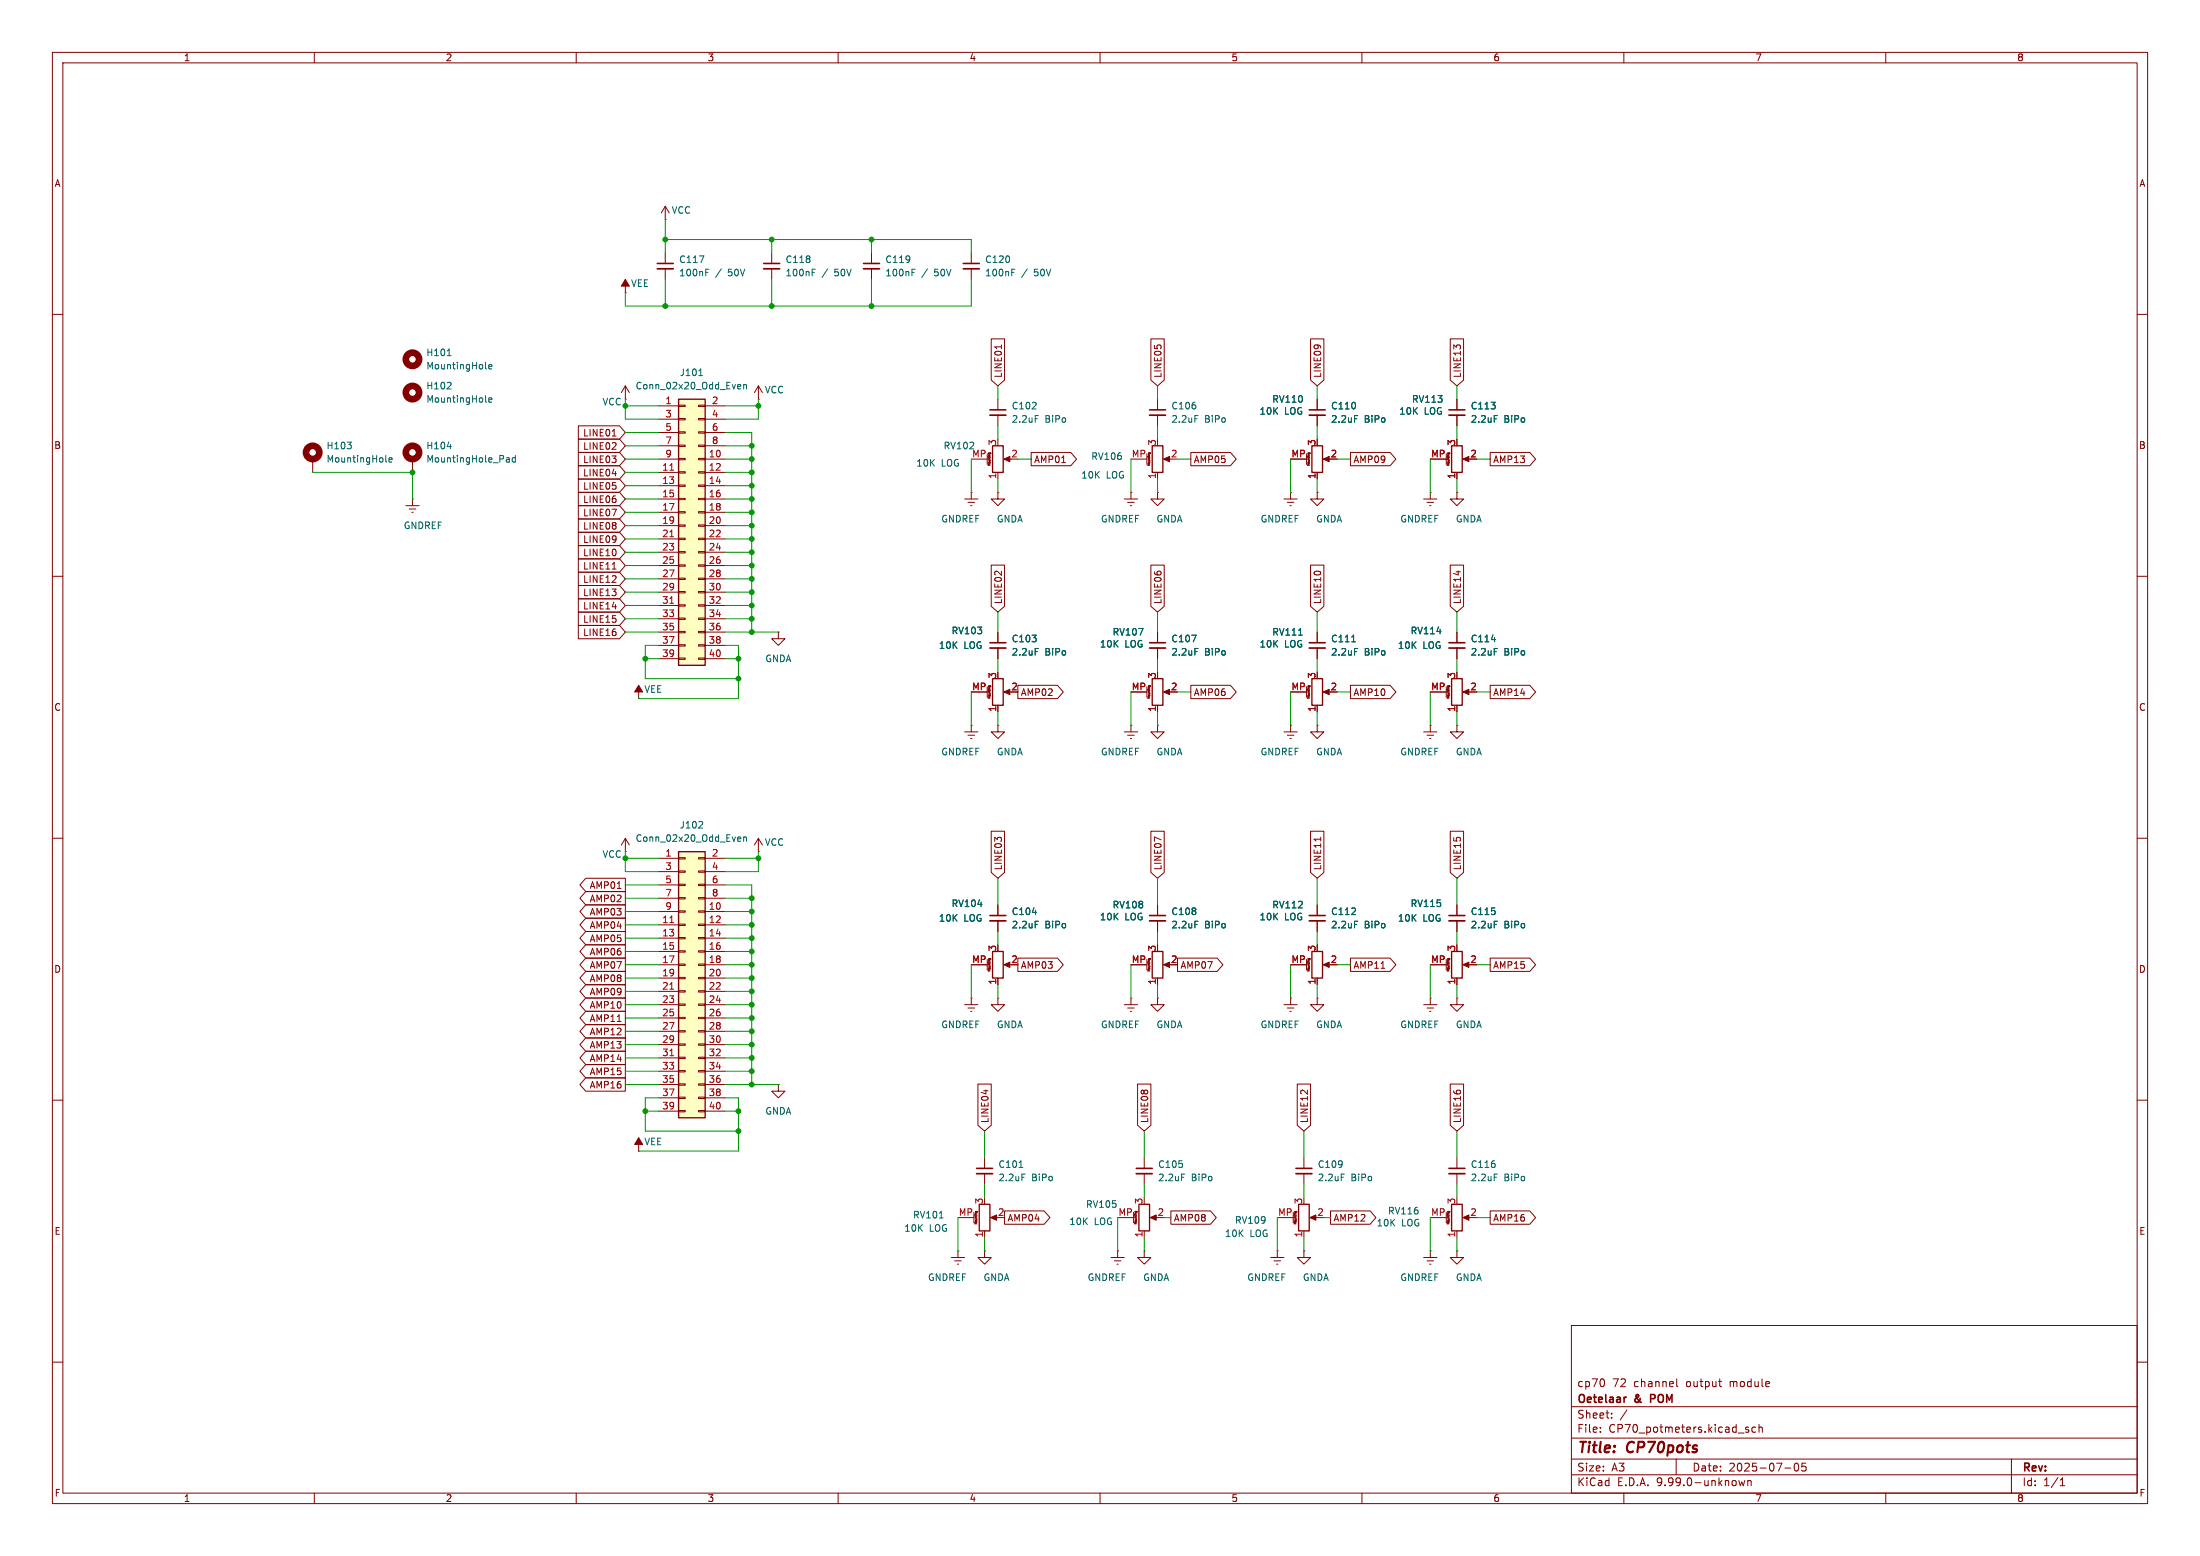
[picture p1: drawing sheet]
<svg xmlns="http://www.w3.org/2000/svg" width="420mm" height="297mm" viewBox="0 0 420 297" stroke-linecap="round" stroke-linejoin="round" font-family="sans-serif">
<g fill="none" stroke="#840000" stroke-width=".19">
<path d="M10 10h400v277h-400zM12 12h396v273h-396zM60 10v2M110 10v2M160 10v2M210 10v2M260 10v2M310 10v2M360 10v2M147.3 48.3v2M147.3 51.3v2M10 60h2"/>
<path d="M408 60h2M184.1 95.3h2.6M184.8 95.9h1.3M185.3 96.5h.2M185.4 94h.1M185.4 94v1.3M190.5 94v1.3h1.3l-1.3 1.2-1.3-1.2h1.3M190.5 94h.1M10 110h2M408 110h2M121.9 133.4h.1M121.9 130.8v2.6"/>
<path d="M148.6 120.7v1.2h1.3l-1.3 1.3-1.3-1.3h1.3M148.6 120.7h.1M184.1 139.7h2.6M185.4 138.4h.1M185.4 138.4v1.3M185.4 132.1h3.1M188.5 131.1v2M188.6 131.8h.4M188.8 130.9v.1M188.8 130.9h.3M188.8 131v.1M188.8 130.9h.1"/>
<path d="M188.8 131.1h.2M189 130.9h.1M189 131v.1M189 130.9v.1M189 133h-.4l.3 .1-.3 .2h.4M189.1 130.9h.1M189.1 130.9v.2M190.5 138.4v1.3h1.3l-1.3 1.3-1.3-1.3h1.3M190.5 138.4h.1M190.5 134.6v1.3M192 132.1h1M251.5 138.4v1.3h1.2l-1.2 1.3-1.3-1.3h1.3"/>
<path d="M251.5 138.4h.1M271.8 139.7h2.5M273 138.4h.1M273 138.4v1.3M278.1 138.4v1.3h1.3l-1.3 1.3-1.2-1.3h1.2M278.1 138.4h.1M10 160h2M184.8 140.3h1.3M185.3 141h.2M272.4 140.3h1.3M272.9 141h.3M408 160h2"/>
<path d="M190.5 172.7v2.1M190.5 175.8v2M278.1 172.7v2.1M278.1 175.8v2M184.1 191.8h2.6M184.8 192.4h1.3M185.3 193h.2M185.4 190.5h.1M185.4 190.5v1.3M185.4 184.2h3.1M188.5 183.1v2.1M188.6 183.9h.4"/>
<path d="M188.8 183h.3M188.8 183v.1M188.8 183.1h.1M188.8 183h.1M188.8 183.1h.2M189 183h.1M189 183.1h.1M189 185.1h-.4l.3 .1-.3 .1h.4M189 183v.1M189.1 183h.1M189.1 183v.1M190.5 190.5v1.3h1.3l-1.3 1.2-1.3-1.2h1.3"/>
<path d="M190.5 190.5h.1M190.5 186.7v1.3M192 184.2h1M214.6 191.8h2.6M215.3 192.4h1.2M215.8 193h.2M215.9 190.5h.1M215.9 190.5v1.3M246.4 184.2h3M249.4 183.1v2.1M249.6 183.9h.3M249.7 183h.4"/>
<path d="M249.7 183v.1M249.7 183.1h.1M249.7 183h.1M249.8 183.1h.1M250 183v.1M250 183.1h-.1M250 185.1h-.4l.3 .1-.3 .1h.4M250.1 183h.1M250.1 183v.1M251.5 186.7v1.3M253 184.2h1M273 184.2h3.1"/>
<path d="M276.1 183.1v2.1M276.3 183.9h.3M276.4 183h.3M276.4 183v.1M276.4 183.1h.1M276.4 183h.1M276.4 183.1h.2M276.6 183v.1M276.6 183.1h.1M276.6 185.1h-.3l.2 .1-.2 .1h.3M276.7 183h.1M276.7 183l.1 .1"/>
<path d="M278.1 186.7v1.3M279.7 184.2h1M10 210h2M408 210h2M300 253h108v32h-108zM10 260h2M300 278.5h108M300 274.5h108M300 268.5h108M305.5 273.2v.2M305.5 272.5v.1M306.2 263.3l.1 .5-.1 .7"/>
<path d="M307.7 270.5v.2M307.7 269.8v.1M310.6 269.1l-1.3 1.9M320 278.5v3M320.1 263.2v1.3l.2 .2M328.1 263.7h.6M328.5 264.7h.2M333.8 272.5l-.4-.1-.2 .2 .1 .2 .5 .2v.3h-.6M335.2 272.5l-.5-.1-.3 .3 .2 .6h.6M335.8 272.5l.2-.1 .4 .1v.9M335.8 271.9v1.5M342.7 279.4l.2-.1a.8 .8 0 0 1 .5 .7 .8 .8 0 0 1-.5 .8l-.2-.2-.2-.4z"/>
<path d="M344.7 279.3h-.7l-.1 .7 .3-.1h.5l.1 .2-.1 .5-.2 .2-.6-.2M384 278.5v6.5M408 260h2M60 285v2M110 285v2M160 285v2M210 285v2M260 285v2M300 281.5h108M310 285v2M331.9 282.6l.3 1 .3-.7 .3 .7 .3-1M333.7 282.6v1"/>
<path d="M333.7 282.7l.2-.1 .3 .1 .1 .9M340.7 280.2h1.2M360 285v2M393.3 283.6h.9M393.3 282.5l.4-.4v1.5"/>
</g>
<path d="M145.8 50.3h3M189 174.8h3M276.6 174.8h3.1M310.5 266.7l-.3 .1-.2 .2M315.1 267h.6M315.7 266.2h-.6v1.5" fill="none" stroke="#840000" stroke-width=".3"/>
<path d="M145.8 51.3h3M189 175.8h3M276.6 175.8h3.1" fill="none" stroke="#840000" stroke-width=".33"/>
<path d="M155.1 52h.4M155.1 51.4h.6M197.1 174.2h.8M197.6 175.8h.6M285.3 175.8h.6" fill="none" stroke="#006464" stroke-width=".19"/>
<path d="M189.5 129.5h2v5.1h-2zM189.5 181.6h2v5.1h-2zM250.4 181.6h2.1v5.1h-2.1zM277.1 181.6h2v5.1h-2z" fill="none" stroke="#840000" stroke-width=".25"/>
<g fill="#840000" stroke="#840000" stroke-width=".19">
<path d="M191.6 184.2l1.2-.6v1.1z"/>
<path d="M279.3 184.2l1.1-.6v1.1z"/>
<path d="M191.6 132.1l1.2-.5v1z"/>
<path d="M252.6 184.2l1.1-.6v1.1z"/>
<path d="M121.9 130.8l.8 1.3h-1.5z"/>
</g>
<path d="M129.5 76.2h5.1v50.8h-5.1z" fill="#ffffc2"/>
<path d="M129.5 76.2h5.1v50.8h-5.1zM220 181.6h2v5.1h-2z" fill="none" stroke="#840000" stroke-width=".25"/>
<g fill="none" stroke="#840000" stroke-width=".19">
<path d="M125.7 77.5h3.8M129.5 77.3h1.3v.3h-1.3zM129.5 79.9h1.3v.2h-1.3zM133.3 77.3h1.3v.3h-1.3zM133.3 79.9h1.3v.2h-1.3zM134.6 77.5h3.8M59.7 87.6v2.6M77.5 96.5h2.5M78.1 97.2h1.3M78.6 97.8h.3M78.7 95.3h.1M78.7 87.6v2.6"/>
<path d="M78.7 95.3v1.2M125.7 80h3.8M125.7 82.6h3.8M125.7 85.1h3.8M125.7 87.6h3.8M125.7 90.2h3.8M125.7 92.7h3.8M125.7 95.3h3.8M125.7 97.8h3.8M129.5 82.4h1.3v.3h-1.3zM129.5 85h1.3v.2h-1.3zM129.5 87.5h1.3v.3h-1.3z"/>
<path d="M129.5 90h1.3v.3h-1.3zM129.5 92.6h1.3v.2h-1.3zM129.5 95.1h1.3v.3h-1.3zM129.5 97.7h1.3v.2h-1.3zM133.3 82.4h1.3v.3h-1.3zM133.3 85h1.3v.2h-1.3zM133.3 87.5h1.3v.3h-1.3zM133.3 90h1.3v.3h-1.3zM133.3 92.6h1.3v.2h-1.3zM133.3 95.1h1.3v.3h-1.3zM133.3 97.7h1.3v.2h-1.3zM134.6 80h3.8"/>
<path d="M134.6 82.6h3.8M134.6 85.1h3.8M134.6 87.6h3.8M134.6 90.2h3.8M134.6 92.7h3.8M134.6 95.3h3.8M134.6 97.8h3.8M125.7 100.3h3.8M125.7 102.9h3.8M125.7 105.4h3.8M125.7 108h3.8M125.7 110.5h3.8"/>
<path d="M125.7 113h3.8M125.7 115.6h3.8M125.7 118.1h3.8M129.5 100.2h1.3v.3h-1.3zM129.5 102.7h1.3v.3h-1.3zM129.5 105.3h1.3v.2h-1.3zM129.5 107.8h1.3v.3h-1.3zM129.5 110.4h1.3v.2h-1.3zM129.5 112.9h1.3v.3h-1.3zM129.5 115.4h1.3v.3h-1.3zM129.5 118h1.3v.2h-1.3zM133.3 100.2h1.3v.3h-1.3z"/>
<path d="M133.3 102.7h1.3v.3h-1.3zM133.3 105.3h1.3v.2h-1.3zM133.3 107.8h1.3v.3h-1.3zM133.3 110.4h1.3v.2h-1.3zM133.3 112.9h1.3v.3h-1.3zM133.3 115.4h1.3v.3h-1.3zM133.3 118h1.3v.2h-1.3zM134.6 100.3h3.8M134.6 102.9h3.8M134.6 105.4h3.8M134.6 108h3.8M134.6 110.5h3.8"/>
<path d="M134.6 113h3.8M134.6 115.6h3.8M134.6 118.1h3.8M125.7 120.7h3.8M125.7 123.2h3.8M125.7 125.7h3.8M129.5 120.5h1.3v.3h-1.3zM129.5 123.1h1.3v.2h-1.3zM129.5 125.6h1.3v.3h-1.3zM133.3 120.5h1.3v.3h-1.3zM133.3 123.1h1.3v.2h-1.3zM133.3 125.6h1.3v.3h-1.3z"/>
<path d="M134.6 120.7h3.8M134.6 123.2h3.8M134.6 125.7h3.8M214.6 139.7h2.6M215.9 138.4h.1M215.9 138.4v1.3M221 138.4v1.3h1.2l-1.2 1.3-1.3-1.3h1.3M221 138.4h.1M245.1 139.7h2.5M246.4 138.4h.1M246.4 138.4v1.3M215.3 140.3h1.2"/>
<path d="M215.8 141h.2M245.7 140.3h1.3M246.3 141h.2M221 172.7v2.1M221 175.8v2M251.5 172.7v2.1M251.5 175.8v2M215.9 184.2h3M218.9 183.1v2.1M219.1 183.9h.3M219.2 183h.4M219.2 183l.1 .1"/>
<path d="M219.3 183h-.1M219.3 183.1h.1M219.5 183.1h-.1M219.5 183h.1M219.5 185.1h-.4l.3 .1-.3 .1h.4M219.5 183v.1M219.6 183h.1M219.6 183v.1M221 186.7v1.3M222.5 184.2h1M121.9 219.7h.1M121.9 217.2v2.5"/>
<path d="M188 238.8v1.2h1.2l-1.2 1.3-1.3-1.3h1.3M188 238.8h.1"/>
</g>
<path d="M127.9 89.8h.7M127.9 102.5h.7M127.9 115.2h.7" fill="none" stroke="#a90000" stroke-width=".19"/>
<g fill="none" stroke="#006464" stroke-width=".19">
<path d="M85.3 74.2h.8M85.4 67.9h.7M86 73.1v.4M92.7 76.6l.2 .2M92.7 70.2l.2 .2M93.3 76.4l.6-.2-.1-.2-.3-.1-.2 .2 .1 .6h.4M93.3 70l.6-.1-.1-.3h-.3l-.2 .2 .1 .6h.4M133.4 71.7h.7M141 73.4l.4 .1v.2l-.6 .1M141.4 74.2h-.4M142 73.5l.1-.1 .4 .1v.7M142 73.4v.8"/>
<path d="M66.3 84.4h.8l-.5 .5M67 85v.5M73.6 88l.2 .2M74.3 87.8l.6-.1-.1-.3h-.4l-.1 .1v.6h.5M85.4 85.2h.8M96.8 87.4h.4v.8M97.2 88.1l-.4 .1M97.2 87.7h-.4M98.4 87.4h-.4l-.2 .2 .1 .5h.5M98.4 86.9v1.3M228.1 175.8h.6M258.6 175.8h.6"/>
</g>
<path d="M219.5 174.8h3M249.9 174.8h3.1" fill="none" stroke="#840000" stroke-width=".3"/>
<path d="M219.5 175.8h3M249.9 175.8h3.1" fill="none" stroke="#840000" stroke-width=".33"/>
<g fill="#840000" stroke="#840000" stroke-width=".19">
<path d="M222.1 184.2l1.2-.6v1.1z"/>
<path d="M121.9 217.2l.8 1.2h-1.5z"/>
</g>
<g fill="none" stroke="#840000" stroke-width="1.3">
<circle cx="78.7" cy="68.6" r="1.27"/>
<circle cx="78.7" cy="74.9" r="1.27"/>
<circle cx="59.7" cy="86.4" r="1.27"/>
<circle cx="78.7" cy="86.4" r="1.27"/>
</g>
<path d="M129.5 162.6h5.1v50.8h-5.1z" fill="#ffffc2"/>
<path d="M189.5 85.1h2v5.1h-2zM220 85.1h2v5.1h-2zM250.4 85.1h2.1v5.1h-2.1zM277.1 85.1h2v5.1h-2zM220 129.5h2v5.1h-2zM250.4 129.5h2.1v5.1h-2.1zM277.1 129.5h2v5.1h-2zM129.5 162.6h5.1v50.8h-5.1zM186.9 229.9h2.1v5h-2.1zM217.4 229.9h2.1v5h-2.1zM247.9 229.9h2v5h-2zM277.1 229.9h2v5h-2z" fill="none" stroke="#840000" stroke-width=".25"/>
<g fill="none" stroke="#840000" stroke-width=".19">
<path d="M127 39.4l-.8 1.2M127 39.4l.8 1.2M127 39.4v2.5M119.4 55.9h.1M119.4 53.3v2.6M127 41.9h.1M127 48.3v2M127 51.3v2M166.4 48.3v2M166.4 51.3v2M185.4 48.3v2M185.4 51.3v2"/>
<path d="M119.4 76.2h.1M119.4 73.7v2.5M119.4 73.7l-.8 1.2M119.4 73.7l.7 1.2M144.8 76.2h.1M144.8 73.7v2.5M144.8 73.7l-.8 1.2M144.8 73.7l.7 1.2M189.2 64.7h2.6v7.8l-1.3 1.2-1.3-1.2zM190.5 76.2v2M190.5 79.2v2.1M191.2 65.8v.8"/>
<path d="M219.7 64.7h2.6v7.8l-1.3 1.2-1.3-1.2zM221 76.2v2M221 79.2v2.1M250.2 64.7h2.5v7.8l-1.2 1.2-1.3-1.2zM251.5 76.2v2M251.5 79.2v2.1M276.9 64.7h2.5v7.8l-1.3 1.2-1.2-1.2zM278.1 76.2v2M278.1 79.2v2.1M110.4 81.3h7.9l1.1 1.3-1.1 1.2h-7.9zM110.4 99.1h7.9l1.1 1.2-1.1 1.3h-7.9zM110.4 91.4h7.9l1.1 1.3-1.1 1.3h-7.9z"/>
<path d="M110.4 94h7.9l1.1 1.3-1.1 1.2h-7.9zM110.4 96.5h7.9l1.1 1.3-1.1 1.3h-7.9zM110.4 83.8h7.9l1.1 1.3-1.1 1.3h-7.9zM110.4 88.9h7.9l1.1 1.3-1.1 1.2h-7.9zM110.4 86.4h7.9l1.1 1.2-1.1 1.3h-7.9zM116.9 83.2h.7M185.4 87.6h3.1M188.5 86.6v2M188.6 87.3h.4M188.8 86.4h.3v.2M188.8 86.4v.2h.2v-.2M189 88.6h-.4l.3 .1-.3 .1h.4"/>
<path d="M190.5 90.2v1.2M192 87.6h1M196.8 86.4h7.6l1.1 1.2-1.1 1.3h-7.6zM202.7 88.3h.7M214.6 95.3h2.6M215.3 95.9h1.2M215.8 96.5h.2M215.9 94h.1M215.9 87.6h3M215.9 94v1.3M218.9 86.6v2M219.1 87.3h.3"/>
<path d="M219.3 86.6h.1M219.5 86.6h-.1M219.5 86.4v.2M219.5 88.6h-.4l.3 .1-.3 .1h.4M219.6 86.5l-.3-.1v.2M219.6 86.5h.1M219.6 86.5v.1M221 94v1.3h1.2l-1.2 1.2-1.3-1.2h1.3M221 94h.1M221 90.2v1.2M222.5 87.6h1M227.3 86.4h7.6l1.1 1.2-1.1 1.3h-7.6z"/>
<path d="M245.1 95.3h2.5M245.7 95.9h1.3M246.3 96.5h.2M246.4 94h.1M246.4 87.6h3M246.4 94v1.3M249.4 86.6v2M249.6 87.3h.3M249.7 86.4l.4 .1M249.7 86.4l.1 .2h.2v-.2M250 88.6h-.4l.3 .1-.3 .1h.4M250.1 86.5h.1"/>
<path d="M250.1 86.5v.1M251.5 94v1.3h1.2l-1.2 1.2-1.3-1.2h1.3M251.5 94h.1M251.5 90.2v1.2M253 87.6h1M257.8 86.4h7.6l1.1 1.2-1.1 1.3h-7.6zM271.8 95.3h2.5M272.4 95.9h1.3M272.9 96.5h.3M273 94h.1M273 87.6h3.1M273 94v1.3"/>
<path d="M276.1 86.6v2M276.3 87.3h.3M276.4 86.4h.3l.1 .2M276.4 86.4l.1 .2h.1v-.2M276.6 88.6h-.3l.2 .1-.2 .1h.3M278.1 94v1.3h1.3l-1.3 1.2-1.2-1.2h1.2M278.1 94h.1M278.1 90.2v1.2M279.7 87.6h1M284.5 86.4h7.5l1.2 1.2-1.2 1.3h-7.5zM110.4 119.4h7.9l1.1 1.3-1.1 1.2h-7.9zM110.4 116.8h7.9l1.1 1.3-1.1 1.3h-7.9z"/>
<path d="M110.4 114.3h7.9l1.1 1.3-1.1 1.2h-7.9zM110.4 106.7h7.9l1.1 1.3-1.1 1.2h-7.9zM110.4 109.2h7.9l1.1 1.3-1.1 1.3h-7.9zM110.4 104.1h7.9l1.1 1.3-1.1 1.3h-7.9zM110.4 101.6h7.9l1.1 1.3-1.1 1.2h-7.9zM110.4 111.8h7.9l1.1 1.2-1.1 1.3h-7.9zM116.9 108.6h.7M189.2 107.9h2.6v7.8l-1.3 1.1-1.3-1.1zM219.7 107.9h2.6v7.8l-1.3 1.1-1.3-1.1zM250.2 107.9h2.5v7.8l-1.2 1.1-1.3-1.1zM276.9 107.9h2.5v7.8l-1.3 1.1-1.2-1.1zM185.4 132.1h3.1"/>
<path d="M190.5 120.7v2M190.5 123.7v2M190.5 134.6v1.3M194.3 130.8h7.6l1.1 1.3-1.1 1.3h-7.6zM215.9 132.1h3M218.9 131.1v2M219.1 131.8h.3M219.2 130.9h.4M219.2 130.9l.1 .2M219.3 130.9h-.1M219.3 131.1h.1M219.5 131.1h-.1"/>
<path d="M219.5 130.9h.1M219.5 133h-.4l.3 .1-.3 .2h.4M219.5 130.9v.2M219.6 130.9h.1M219.6 130.9v.2M221 120.7v2M221 123.7v2M221 134.6v1.3M222.5 132.1h1M227.3 130.8h7.6l1.1 1.3-1.1 1.3h-7.6zM246.4 132.1h3M249.4 131.1v2"/>
<path d="M249.6 131.8h.3M249.7 130.9h.4M249.7 130.9v.1M249.7 131l.1 .1M249.7 130.9h.1M249.8 131.1h.1M250 130.9v.1M250 131l-.1 .1M250 133h-.4l.3 .1-.3 .2h.4M250.1 130.9h.1M250.1 130.9v.2M251.5 120.7v2"/>
<path d="M251.5 123.7v2M251.5 134.6v1.3M253 132.1h1M257.8 130.8h7.6l1.1 1.3-1.1 1.3h-7.6zM273 132.1h3.1M276.1 131.1v2M276.3 131.8h.3M276.4 130.9h.3M276.4 130.9v.1M276.4 131v.1M276.4 130.9h.1M276.4 131.1h.2"/>
<path d="M276.6 130.9v.1M276.6 131v.1M276.6 133h-.3l.2 .1-.2 .2h.3M276.7 130.9h.1M276.7 130.9l.1 .2M278.1 120.7v2M278.1 123.7v2M278.1 134.6v1.3M279.7 132.1h1M284.5 130.8h7.5l1.2 1.3-1.2 1.3h-7.5zM189.2 158.7h2.6v7.8l-1.3 1.1-1.3-1.1zM219.7 158.7h2.6v7.8l-1.3 1.1-1.3-1.1z"/>
<path d="M250.2 158.7h2.5v7.8l-1.2 1.1-1.3-1.1zM252.1 159.8v.7M276.9 158.7h2.5v7.8l-1.3 1.1-1.2-1.1zM111.8 172.7h7.6v2.6h-7.6l-1.1-1.3zM111.8 170.2h7.6v2.5h-7.6l-1.1-1.2zM111.8 167.6h7.6v2.6h-7.6l-1.1-1.3zM111.8 175.3h7.6v2.5h-7.6l-1.1-1.3zM111.8 177.8h7.6v2.5h-7.6l-1.1-1.2zM117.8 169.6h.8M119.4 162.6h.1M119.4 160l-.8 1.3M119.4 160l.7 1.3"/>
<path d="M119.4 160v2.6M125.7 163.8h3.8M125.7 166.4h3.8M125.7 168.9h3.8M125.7 171.5h3.8M125.7 174h3.8M125.7 176.5h3.8M125.7 179.1h3.8M129.5 163.7h1.3v.3h-1.3zM129.5 166.2h1.3v.3h-1.3zM129.5 168.8h1.3v.2h-1.3zM129.5 171.3h1.3v.3h-1.3z"/>
<path d="M129.5 173.9h1.3v.2h-1.3zM129.5 176.4h1.3v.3h-1.3zM129.5 178.9h1.3v.3h-1.3zM133.3 163.7h1.3v.3h-1.3zM133.3 166.2h1.3v.3h-1.3zM133.3 168.8h1.3v.2h-1.3zM133.3 171.3h1.3v.3h-1.3zM133.3 173.9h1.3v.2h-1.3zM133.3 176.4h1.3v.3h-1.3zM133.3 178.9h1.3v.3h-1.3zM134.6 163.8h3.8M134.6 166.4h3.8"/>
<path d="M134.6 168.9h3.8M134.6 171.5h3.8M134.6 174h3.8M134.6 176.5h3.8M134.6 179.1h3.8M144.8 162.6h.1M144.8 160l-.8 1.3M144.8 160l.7 1.3M144.8 160v2.6M190.5 172.7v2.1M190.5 175.8v2M221 172.7v2.1"/>
<path d="M221 175.8v2M251.5 172.7v2.1M251.5 175.8v2M278.1 172.7v2.1M278.1 175.8v2M111.8 188h7.6v2.5h-7.6l-1.1-1.3zM111.8 198.1h7.6v2.6h-7.6l-1.1-1.3zM111.8 193h7.6v2.6h-7.6l-1.1-1.3zM111.8 190.5h7.6v2.5h-7.6l-1.1-1.2zM111.8 195.6h7.6v2.5h-7.6l-1.1-1.2zM111.8 182.9h7.6v2.5h-7.6l-1.1-1.2zM111.8 185.4h7.6v2.6h-7.6l-1.1-1.3z"/>
<path d="M111.8 180.3h7.6v2.6h-7.6l-1.1-1.3zM117.8 195h.8M125.7 181.6h3.8M125.7 184.2h3.8M125.7 186.7h3.8M125.7 189.2h3.8M125.7 191.8h3.8M125.7 194.3h3.8M125.7 196.9h3.8M125.7 199.4h3.8M129.5 181.5h1.3v.2h-1.3zM129.5 184h1.3v.3h-1.3z"/>
<path d="M129.5 186.6h1.3v.2h-1.3zM129.5 189.1h1.3v.3h-1.3zM129.5 191.6h1.3v.3h-1.3zM129.5 194.2h1.3v.2h-1.3zM129.5 196.7h1.3v.3h-1.3zM129.5 199.3h1.3v.2h-1.3zM133.3 181.5h1.3v.2h-1.3zM133.3 184h1.3v.3h-1.3zM133.3 186.6h1.3v.2h-1.3zM133.3 189.1h1.3v.3h-1.3zM133.3 191.6h1.3v.3h-1.3zM133.3 194.2h1.3v.2h-1.3z"/>
<path d="M133.3 196.7h1.3v.3h-1.3zM133.3 199.3h1.3v.2h-1.3zM134.6 181.6h3.8M134.6 184.2h3.8M134.6 186.7h3.8M134.6 189.2h3.8M134.6 191.8h3.8M134.6 194.3h3.8M134.6 196.9h3.8M134.6 199.4h3.8M185.4 184.2h3.1M190.5 186.7v1.3"/>
<path d="M194.3 182.9h7.6l1.1 1.3-1.1 1.2h-7.6zM215.9 184.2h3M221 190.5v1.3h1.2l-1.2 1.2-1.3-1.2h1.3M221 190.5h.1M221 186.7v1.3M224.8 182.9h7.6l1.1 1.3-1.1 1.2h-7.6zM245.1 191.8h2.5M245.7 192.4h1.3M246.3 193h.2M246.4 190.5h.1M246.4 184.2h3M246.4 190.5v1.3"/>
<path d="M251.5 190.5v1.3h1.2l-1.2 1.2-1.3-1.2h1.3M251.5 190.5h.1M251.5 186.7v1.3M257.8 182.9h7.6l1.1 1.3-1.1 1.2h-7.6zM263.6 184.8h.8M271.8 191.8h2.5M272.4 192.4h1.3M272.9 193h.3M273 190.5h.1M273 184.2h3.1M273 190.5v1.3M278.1 190.5v1.3h1.3l-1.3 1.2-1.2-1.2h1.2"/>
<path d="M278.1 190.5h.1M278.1 186.7v1.3M284.5 182.9h7.5l1.2 1.3-1.2 1.2h-7.5zM111.8 205.7h7.6v2.6h-7.6l-1.1-1.3zM111.8 203.2h7.6v2.5h-7.6l-1.1-1.2zM111.8 200.7h7.6v2.5h-7.6l-1.1-1.3zM125.7 201.9h3.8M125.7 204.5h3.8M125.7 207h3.8M125.7 209.6h3.8M125.7 212.1h3.8M129.5 201.8h1.3v.3h-1.3z"/>
<path d="M129.5 204.3h1.3v.3h-1.3zM129.5 206.9h1.3v.2h-1.3zM129.5 209.4h1.3v.3h-1.3zM129.5 212h1.3v.2h-1.3zM133.3 201.8h1.3v.3h-1.3zM133.3 204.3h1.3v.3h-1.3zM133.3 206.9h1.3v.2h-1.3zM133.3 209.4h1.3v.3h-1.3zM133.3 212h1.3v.2h-1.3zM134.6 201.9h3.8M134.6 204.5h3.8M134.6 207h3.8"/>
<path d="M134.6 209.6h3.8M134.6 212.1h3.8M148.6 207v1.3h1.3l-1.3 1.3-1.3-1.3h1.3M148.6 207h.1M186.7 206.9h2.5v7.9l-1.2 1.1-1.3-1.1zM217.2 206.9h2.5v7.9l-1.3 1.1-1.2-1.1zM247.6 206.9h2.6v7.9l-1.3 1.1-1.3-1.1zM276.9 206.9h2.5v7.9l-1.3 1.1-1.2-1.1zM182.9 238.8h.1M182.9 232.4h3M182.9 238.8v1.2M185.9 231.4v2"/>
<path d="M186.1 232.1h.3M186.5 231.2l-.1 .2h-.2v-.2l.4 .1M186.5 233.3h-.4l.3 .2-.3 .1h.4M186.6 231.3h.1M186.6 231.3v.1M188 221v2M188 224v2.1M188 234.9v1.3M189.5 232.4h1M191.8 231.1h7.5l1.1 1.3-1.1 1.3h-7.5zM213.4 238.8h.1M213.4 232.4h3"/>
<path d="M213.4 238.8v1.2M216.4 231.4v2M216.6 232.1h.3M216.7 231.4v-.2h.3l.1 .2M216.7 231.4h.1M216.9 231.2v.2h-.2M217 233.3h-.4l.2 .2-.2 .1h.4M218.4 238.8v1.2h1.3l-1.3 1.3-1.2-1.3h1.2M218.4 238.8h.1M218.4 221v2M218.4 224v2.1M218.4 234.9v1.3"/>
<path d="M220 232.4h1M223.5 231.1h7.6l1.1 1.3-1.1 1.3h-7.6zM243.8 238.8h.1M243.8 232.4h3.1M243.8 238.8v1.2M246.9 231.4v2M247.1 232.1h.3M247.2 231.2h.3M247.2 231.4h.1M247.2 231.2v.2M247.2 231.4h.2M247.4 231.2v.2"/>
<path d="M247.4 231.4h.1M247.4 233.3h-.3l.2 .2-.2 .1h.3M247.5 231.2h.1M247.5 231.2v.1M247.5 231.3h.1M247.6 231.3l-.1 .1M248.9 238.8v1.2h1.3l-1.3 1.3-1.3-1.3h1.3M248.9 238.8h.1M248.9 221v2M248.9 224v2.1M248.9 234.9v1.3M250.4 232.4h1.1"/>
<path d="M254 231.1h7.6l1.1 1.3-1.1 1.3h-7.6zM273 238.8h.1M273 232.4h3.1M273 238.8v1.2M276.1 231.4v2M276.3 232.1h.3M276.4 231.2h.3M276.4 231.4h.1M276.4 231.2v.2M276.4 231.4h.2M276.6 231.2v.2M276.6 231.4h.1"/>
<path d="M276.6 233.3h-.3l.2 .2-.2 .1h.3M276.7 231.2h.1M276.7 231.2l.1 .1M276.8 231.3h.1M276.8 231.3v.1M278.1 238.8v1.2h1.3l-1.3 1.3-1.2-1.3h1.2M278.1 238.8h.1M278.1 221v2M278.1 224v2.1M278.1 234.9v1.3M279.7 232.4h1M284.5 231.1h7.5l1.2 1.3-1.2 1.3h-7.5z"/>
<path d="M181.6 240h2.5M182.2 240.7h1.3M182.8 241.3h.2M212.1 240h2.5M212.7 240.7h1.3M213.2 241.3h.3M242.6 240h2.5M243.2 240.7h1.3M243.7 241.3h.3M271.8 240h2.5M272.4 240.7h1.3M272.9 241.3h.3"/>
</g>
<path d="M127.9 176.1h.7M127.9 188.8h.7M127.9 201.5h.7" fill="none" stroke="#a90000" stroke-width=".19"/>
<g fill="none" stroke="#006464" stroke-width=".19">
<path d="M133.5 48.8h.9l-.6 1.3M134.7 52h.5M134.7 51.4h.6M174.1 52h.4M174.1 51.4h.6M193.2 52h.4M193.2 51.4h.6M197.6 79.3h.6M228.1 79.3h.6M258.6 79.3h.6M285.3 79.3h.6M197.6 123.8h.6"/>
<path d="M227.5 121.2h.8l-.5 1.3M228.1 123.8h.6M247.9 121.2h.7M258 122.5h.8M258.6 123.8h.6M284.7 122.1h.8M285.3 123.8h.6M134 156.9l.1 .1v.3l-.8 .8h.8M141 159.8h.4v.3l-.6 .1M142 159.9l.1-.1h.4v.8M142 159.8v.8M141.4 160.5l-.4 .1"/>
<path d="M197.1 174.2h.8M197.6 175.8h.6M228.1 175.8h.6M258.6 175.8h.6M285.3 175.8h.6M179.3 232.5h.7M194.5 222.8h.8M195.1 224.1h.6M225.6 224.1h.6M256 224.1h.7M285.3 224.1h.6"/>
</g>
<g fill="none" stroke="#840000" stroke-width=".3">
<path d="M125.5 50.3h3M164.8 50.3h3.1M183.9 50.3h3M189 78.2h3M219.5 78.2h3M249.9 78.2h3.1M276.6 78.2h3.1M189 122.7h3M219.5 122.7h3M249.9 122.7h3.1M276.6 122.7h3.1M186.4 223h3.1"/>
<path d="M216.9 223h3.1M247.4 223h3M276.6 223h3.1"/>
</g>
<g fill="none" stroke="#840000" stroke-width=".33">
<path d="M125.5 51.3h3M164.8 51.3h3.1M183.9 51.3h3M189 79.2h3M219.5 79.2h3M249.9 79.2h3.1M276.6 79.2h3.1M189 123.7h3M219.5 123.7h3M249.9 123.7h3.1M276.6 123.7h3.1M186.4 224h3.1"/>
<path d="M216.9 224h3.1M247.4 224h3M276.6 224h3.1"/>
</g>
<g fill="#840000" stroke="#840000" stroke-width=".19">
<path d="M189.1 232.4l1.1-.5v1z"/>
<path d="M119.4 53.3l.7 1.3h-1.5z"/>
<path d="M222.1 132.1l1.2-.5v1z"/>
<path d="M219.6 232.4l1.1-.5v1z"/>
<path d="M191.6 87.6l1.2-.5v1z"/>
<path d="M250.1 232.4l1.1-.5v1z"/>
<path d="M279.3 232.4l1.1-.5v1z"/>
<path d="M222.1 87.6l1.2-.5v1z"/>
<path d="M252.6 132.1l1.1-.5v1z"/>
<path d="M279.3 87.6l1.1-.5v1z"/>
<path d="M279.3 132.1l1.1-.5v1z"/>
<path d="M252.6 87.6l1.1-.5v1z"/>
</g>
<g fill="none" stroke="#009600" stroke-width=".19">
<path d="M127 45.7h58.4v2.6M127 41.9v6.4M127 53.3v5.1M147.3 45.7v2.6M147.3 53.3v5.1M166.4 45.7v2.6M166.4 53.3v5.1M185.4 53.3v5.1h-66v-2.5M119.4 77.5h6.3M119.4 76.2v3.8h6.3M138.4 77.5h6.4M144.8 76.2v3.8h-6.4"/>
<path d="M190.5 73.7v2.5M221 73.7v2.5M251.5 73.7v2.5M278.1 73.7v2.5M59.7 90.2h19v5.1M119.4 87.6h6.3M119.4 85.1h6.3M119.4 97.8h6.3M119.4 90.2h6.3M119.4 82.6h6.3M119.4 92.7h6.3M119.4 95.3h6.3"/>
<path d="M138.4 82.6h5.1v38.1M138.4 87.6h5.1M138.4 85.1h5.1M138.4 97.8h5.1M138.4 90.2h5.1M138.4 92.7h5.1M138.4 95.3h5.1M185.4 87.6v6.4M190.5 81.3v2.5M190.5 91.4v2.6M194.3 87.6h2.5M215.9 87.6v6.4"/>
<path d="M221 81.3v2.5M221 91.4v2.6M224.8 87.6h2.5M246.4 87.6v6.4M251.5 81.3v2.5M251.5 91.4v2.6M255.3 87.6h2.5M273 87.6v6.4M278.1 81.3v2.5M278.1 91.4v2.6M281.9 87.6h2.6M119.4 118.1h6.3"/>
<path d="M119.4 113h6.3M119.4 115.6h6.3M119.4 100.3h6.3M119.4 102.9h6.3M119.4 110.5h6.3M119.4 105.4h6.3M119.4 108h6.3M138.4 118.1h5.1M138.4 113h5.1M138.4 115.6h5.1M138.4 100.3h5.1M138.4 102.9h5.1"/>
<path d="M138.4 110.5h5.1M138.4 105.4h5.1M138.4 108h5.1M190.5 116.8v3.9M221 116.8v3.9M251.5 116.8v3.9M278.1 116.8v3.9M119.4 120.7h6.3M123.2 125.7h2.5M125.7 123.2h-2.5v6.3h17.8M138.4 125.7h2.6M138.4 120.7h10.2"/>
<path d="M138.4 123.2h2.6v10.2h-19.1M185.4 132.1v6.3M190.5 125.7v2.6M190.5 135.9v2.5M215.9 132.1v6.3M221 125.7v2.6M221 135.9v2.5M224.8 132.1h2.5M246.4 132.1v6.3M251.5 125.7v2.6M251.5 135.9v2.5M255.3 132.1h2.5"/>
<path d="M273 132.1v6.3M278.1 125.7v2.6M278.1 135.9v2.5M281.9 132.1h2.6M119.4 162.6v3.8h6.3M119.4 179.1h6.3M119.4 174h6.3M119.4 176.5h6.3M119.4 163.8h6.3M119.4 168.9h6.3M119.4 171.5h6.3M138.4 168.9h5.1v38.1"/>
<path d="M138.4 179.1h5.1M138.4 174h5.1M138.4 176.5h5.1M138.4 163.8h6.4M138.4 171.5h5.1M144.8 162.6v3.8h-6.4M190.5 167.6v5.1M190.5 177.8v2.5M221 167.6v5.1M221 177.8v2.5M251.5 167.6v5.1M251.5 177.8v2.5"/>
<path d="M278.1 167.6v5.1M278.1 177.8v2.5M119.4 184.2h6.3M119.4 181.6h6.3M119.4 189.2h6.3M119.4 196.9h6.3M119.4 194.3h6.3M119.4 186.7h6.3M119.4 191.8h6.3M119.4 199.4h6.3M138.4 184.2h5.1M138.4 181.6h5.1"/>
<path d="M138.4 189.2h5.1M138.4 196.9h5.1M138.4 194.3h5.1M138.4 186.7h5.1M138.4 191.8h5.1M138.4 199.4h5.1M185.4 184.2v6.3M190.5 188v2.5M215.9 184.2v6.3M221 188v2.5M246.4 184.2v6.3M251.5 188v2.5"/>
<path d="M255.3 184.2h2.5M273 184.2v6.3M278.1 188v2.5M281.9 184.2h2.6M119.4 207h6.3M119.4 201.9h6.3M119.4 204.5h6.3M123.2 212.1h2.5M125.7 209.6h-2.5v6.3h17.8M138.4 209.6h2.6v10.1h-19.1M138.4 207h10.2M138.4 212.1h2.6"/>
<path d="M138.4 201.9h5.1M138.4 204.5h5.1M188 215.9v5.1M218.4 215.9v5.1M248.9 215.9v5.1M278.1 215.9v5.1M182.9 232.4v6.4M188 226.1v2.5M188 236.2v2.6M213.4 232.4v6.4M218.4 226.1v2.5M218.4 236.2v2.6"/>
<path d="M222.2 232.4h1.3M243.8 232.4v6.4M248.9 226.1v2.5M248.9 236.2v2.6M252.7 232.4h1.3M273 232.4v6.4M278.1 226.1v2.5M278.1 236.2v2.6M281.9 232.4h2.6"/>
</g>
<g fill="#009600" stroke="#009600" stroke-width=".19">
<circle cx="119.4" cy="77.5" r=".46"/>
<circle cx="144.8" cy="77.5" r=".46"/>
<circle cx="143.5" cy="100.3" r=".46"/>
<circle cx="143.5" cy="90.2" r=".46"/>
<circle cx="143.5" cy="87.6" r=".46"/>
<circle cx="143.5" cy="102.9" r=".46"/>
<circle cx="143.5" cy="110.5" r=".46"/>
<circle cx="143.5" cy="105.4" r=".46"/>
<circle cx="143.5" cy="108" r=".46"/>
<circle cx="141" cy="125.7" r=".46"/>
<circle cx="143.5" cy="113" r=".46"/>
<circle cx="123.2" cy="125.7" r=".46"/>
<circle cx="143.5" cy="115.6" r=".46"/>
<circle cx="141" cy="129.5" r=".46"/>
<circle cx="143.5" cy="118.1" r=".46"/>
<circle cx="143.5" cy="120.7" r=".46"/>
<circle cx="147.3" cy="58.4" r=".46"/>
<circle cx="147.3" cy="45.7" r=".46"/>
<circle cx="166.4" cy="45.7" r=".46"/>
<circle cx="143.5" cy="85.1" r=".46"/>
<circle cx="143.5" cy="92.7" r=".46"/>
<circle cx="127" cy="45.7" r=".46"/>
<circle cx="127" cy="58.4" r=".46"/>
<circle cx="166.4" cy="58.4" r=".46"/>
<circle cx="143.5" cy="97.8" r=".46"/>
<circle cx="143.5" cy="95.3" r=".46"/>
<circle cx="78.7" cy="90.2" r=".46"/>
<circle cx="143.5" cy="204.5" r=".46"/>
<circle cx="143.5" cy="207" r=".46"/>
<circle cx="143.5" cy="189.2" r=".46"/>
<circle cx="143.5" cy="194.3" r=".46"/>
<circle cx="143.5" cy="196.9" r=".46"/>
<circle cx="143.5" cy="191.8" r=".46"/>
<circle cx="143.5" cy="186.7" r=".46"/>
<circle cx="141" cy="212.1" r=".46"/>
<circle cx="141" cy="215.9" r=".46"/>
<circle cx="143.5" cy="199.4" r=".46"/>
<circle cx="143.5" cy="201.9" r=".46"/>
<circle cx="143.5" cy="176.5" r=".46"/>
<circle cx="143.5" cy="179.1" r=".46"/>
<circle cx="119.4" cy="163.8" r=".46"/>
<circle cx="143.5" cy="181.6" r=".46"/>
<circle cx="143.5" cy="184.2" r=".46"/>
<circle cx="143.5" cy="174" r=".46"/>
<circle cx="143.5" cy="171.5" r=".46"/>
<circle cx="123.2" cy="212.1" r=".46"/>
<circle cx="144.8" cy="163.8" r=".46"/>
</g>
<g font-size="2.8" fill="#840000">
<text x="301" y="277.9">Title:</text>
<text x="310.6" y="277.9">CP70pots</text>
</g>
<g font-size="2.1" fill="#840000">
<text x="301" y="268.2">Oetelaar</text>
<text x="301" y="265">cp70</text>
<text x="307.8" y="265">72</text>
<text x="311.9" y="265">channel</text>
<text x="312.2" y="268.2">&amp;</text>
<text x="315.8" y="268.2">POM</text>
<text x="322" y="265">output</text>
<text x="330.5" y="265">module</text>
<text x="301" y="273.7">File:</text>
<text x="301" y="271">Sheet:</text>
<text x="307.1" y="273.7">CP70_potmeters.kicad_sch</text>
<text x="301" y="281.1">Size:</text>
<text x="307.6" y="281.1">A3</text>
<text x="323" y="281.1">Date:</text>
<text x="330" y="281.1">2025-07-05</text>
<text x="386" y="281.3">Rev:</text>
<text x="301" y="283.9">KiCad</text>
<text x="308.7" y="283.9">E.D.A.</text>
<text x="316.3" y="283.9">9.99.0-unknown</text>
<text x="386" y="283.9">Id:</text>
<text x="390.1" y="283.9">1/1</text>
</g>
<g font-size="1.8" fill="#840000">
<text x="35" y="11.9">1</text>
<text x="85" y="11.9">2</text>
<text x="135" y="11.9">3</text>
<text x="185" y="11.9">4</text>
<text x="235" y="11.9">5</text>
<text x="285" y="11.9">6</text>
<text x="335" y="11.9">7</text>
<text x="385" y="11.9">8</text>
<text x="10.3" y="35.9">A</text>
<text x="408.3" y="35.9">A</text>
<text x="191.5" y="72.2" transform="rotate(-90 191.5 72.2)">LINE01</text>
<text x="221.9" y="72.2" transform="rotate(-90 221.9 72.2)">LINE05</text>
<text x="252.4" y="72.2" transform="rotate(-90 252.4 72.2)">LINE09</text>
<text x="279.1" y="72.2" transform="rotate(-90 279.1 72.2)">LINE13</text>
<text x="111.2" y="83.5">LINE01</text>
<text x="10.3" y="85.9">B</text>
<text x="111.2" y="86">LINE02</text>
<text x="111.2" y="88.6">LINE03</text>
<text x="197.3" y="88.6">AMP01</text>
<text x="227.8" y="88.6">AMP05</text>
<text x="258.3" y="88.6">AMP09</text>
<text x="285" y="88.6">AMP13</text>
<text x="408.2" y="85.9">B</text>
<text x="111.2" y="93.7">LINE05</text>
<text x="111.2" y="91.1">LINE04</text>
<text x="111.2" y="101.3">LINE08</text>
<text x="111.2" y="96.2">LINE06</text>
<text x="111.2" y="98.7">LINE07</text>
<text x="111.2" y="106.4">LINE10</text>
<text x="111.2" y="103.8">LINE09</text>
<text x="111.2" y="108.9">LINE11</text>
<text x="111.2" y="111.4">LINE12</text>
<text x="111.2" y="114">LINE13</text>
<text x="111.2" y="119.1">LINE15</text>
<text x="111.2" y="116.5">LINE14</text>
<text x="191.5" y="115.4" transform="rotate(-90 191.5 115.4)">LINE02</text>
<text x="221.9" y="115.4" transform="rotate(-90 221.9 115.4)">LINE06</text>
<text x="252.4" y="115.4" transform="rotate(-90 252.4 115.4)">LINE10</text>
<text x="279.1" y="115.4" transform="rotate(-90 279.1 115.4)">LINE14</text>
<text x="111.2" y="121.6">LINE16</text>
<text x="10.3" y="135.9">C</text>
<text x="194.8" y="133">AMP02</text>
<text x="227.8" y="133">AMP06</text>
<text x="258.3" y="133">AMP10</text>
<text x="285" y="133">AMP14</text>
<text x="408.2" y="135.9">C</text>
<text x="191.5" y="166.2" transform="rotate(-90 191.5 166.2)">LINE03</text>
<text x="221.9" y="166.2" transform="rotate(-90 221.9 166.2)">LINE07</text>
<text x="252.4" y="166.2" transform="rotate(-90 252.4 166.2)">LINE11</text>
<text x="279.1" y="166.2" transform="rotate(-90 279.1 166.2)">LINE15</text>
<text x="112.5" y="172.4">AMP02</text>
<text x="112.5" y="169.9">AMP01</text>
<text x="112.5" y="174.9">AMP03</text>
<text x="112.5" y="177.5">AMP04</text>
<text x="10.3" y="185.9">D</text>
<text x="112.5" y="185.1">AMP07</text>
<text x="112.5" y="182.6">AMP06</text>
<text x="112.5" y="180">AMP05</text>
<text x="194.8" y="185.1">AMP03</text>
<text x="225.3" y="185.1">AMP07</text>
<text x="258.3" y="185.1">AMP11</text>
<text x="285" y="185.1">AMP15</text>
<text x="408.2" y="185.9">D</text>
<text x="112.5" y="190.2">AMP09</text>
<text x="112.5" y="187.6">AMP08</text>
<text x="112.5" y="195.3">AMP11</text>
<text x="112.5" y="192.7">AMP10</text>
<text x="112.5" y="197.8">AMP12</text>
<text x="112.5" y="200.3">AMP13</text>
<text x="112.5" y="202.9">AMP14</text>
<text x="112.5" y="208">AMP16</text>
<text x="112.5" y="205.4">AMP15</text>
<text x="188.9" y="214.5" transform="rotate(-90 188.9 214.5)">LINE04</text>
<text x="219.4" y="214.5" transform="rotate(-90 219.4 214.5)">LINE08</text>
<text x="249.9" y="214.5" transform="rotate(-90 249.9 214.5)">LINE12</text>
<text x="279.1" y="214.5" transform="rotate(-90 279.1 214.5)">LINE16</text>
<text x="192.2" y="233.4">AMP04</text>
<text x="224" y="233.4">AMP08</text>
<text x="254.5" y="233.4">AMP12</text>
<text x="285" y="233.4">AMP16</text>
<text x="10.3" y="235.9">E</text>
<text x="408.3" y="235.9">E</text>
<text x="10.3" y="285.9">F</text>
<text x="35" y="286.9">1</text>
<text x="85" y="286.9">2</text>
<text x="135" y="286.9">3</text>
<text x="185" y="286.9">4</text>
<text x="235" y="286.9">5</text>
<text x="285" y="286.9">6</text>
<text x="335" y="286.9">7</text>
<text x="385" y="286.9">8</text>
<text x="408.3" y="285.9">F</text>
</g>
<g font-size="1.8" fill="#006464">
<text x="128.1" y="41">VCC</text>
<text x="129.5" y="50.4">C117</text>
<text x="129.5" y="52.9">100nF</text>
<text x="136.6" y="52.9">/</text>
<text x="139.1" y="52.9">50V</text>
<text x="149.9" y="50.4">C118</text>
<text x="149.9" y="52.9">100nF</text>
<text x="156.9" y="52.9">/</text>
<text x="159.4" y="52.9">50V</text>
<text x="168.9" y="50.4">C119</text>
<text x="168.9" y="52.9">100nF</text>
<text x="176" y="52.9">/</text>
<text x="178.5" y="52.9">50V</text>
<text x="188" y="50.4">C120</text>
<text x="188" y="52.9">100nF</text>
<text x="195" y="52.9">/</text>
<text x="197.5" y="52.9">50V</text>
<text x="120.4" y="55">VEE</text>
<text x="81.3" y="68.2">H101</text>
<text x="81.3" y="70.7">MountingHole</text>
<text x="129.7" y="72">J101</text>
<text x="81.3" y="74.5">H102</text>
<text x="81.3" y="77.1">MountingHole</text>
<text x="114.9" y="77.6">VCC</text>
<text x="121.2" y="74.5">Conn_02x20_Odd_Even</text>
<text x="145.9" y="75.3">VCC</text>
<text x="242.8" y="77.1">RV110</text>
<text x="269.4" y="77.1">RV113</text>
<text x="193" y="78.3">C102</text>
<text x="193" y="80.9">2.2uF</text>
<text x="199.5" y="80.9">BiPo</text>
<text x="223.5" y="78.3">C106</text>
<text x="223.5" y="80.9">2.2uF</text>
<text x="230" y="80.9">BiPo</text>
<text x="240.4" y="79.3">10K</text>
<text x="245.2" y="79.3">LOG</text>
<text x="254" y="78.3">C110</text>
<text x="254" y="80.9">2.2uF</text>
<text x="260.4" y="80.9">BiPo</text>
<text x="267" y="79.3">10K</text>
<text x="271.9" y="79.3">LOG</text>
<text x="280.7" y="78.3">C113</text>
<text x="280.7" y="80.9">2.2uF</text>
<text x="287.1" y="80.9">BiPo</text>
<text x="62.2" y="86">H103</text>
<text x="62.2" y="88.5">MountingHole</text>
<text x="81.3" y="86">H104</text>
<text x="81.3" y="88.5">MountingHole_Pad</text>
<text x="174.8" y="89.3">10K</text>
<text x="179.7" y="89.3">LOG</text>
<text x="180" y="86">RV102</text>
<text x="185.5" y="87.4">MP</text>
<text x="208.2" y="88">RV106</text>
<text x="206.3" y="91.5">10K</text>
<text x="211.2" y="91.5">LOG</text>
<text x="77" y="101.2">GNDREF</text>
<text x="179.6" y="99.9">GNDREF</text>
<text x="190.2" y="99.9">GNDA</text>
<text x="210.1" y="99.9">GNDREF</text>
<text x="220.7" y="99.9">GNDA</text>
<text x="240.6" y="99.9">GNDREF</text>
<text x="251.2" y="99.9">GNDA</text>
<text x="267.2" y="99.9">GNDREF</text>
<text x="277.8" y="99.9">GNDA</text>
<text x="179.1" y="124.1">10K</text>
<text x="181.6" y="121.3">RV103</text>
<text x="184" y="124.1">LOG</text>
<text x="193" y="122.8">C103</text>
<text x="193" y="125.3">2.2uF</text>
<text x="199.5" y="125.3">BiPo</text>
<text x="209.9" y="123.8">10K</text>
<text x="212.3" y="121.5">RV107</text>
<text x="214.7" y="123.8">LOG</text>
<text x="223.5" y="122.8">C107</text>
<text x="223.5" y="125.3">2.2uF</text>
<text x="230" y="125.3">BiPo</text>
<text x="240.4" y="123.8">10K</text>
<text x="242.8" y="121.5">RV111</text>
<text x="245.2" y="123.8">LOG</text>
<text x="254" y="122.8">C111</text>
<text x="254" y="125.3">2.2uF</text>
<text x="260.4" y="125.3">BiPo</text>
<text x="266.8" y="124.1">10K</text>
<text x="269.2" y="121.3">RV114</text>
<text x="271.6" y="124.1">LOG</text>
<text x="280.7" y="122.8">C114</text>
<text x="280.7" y="125.3">2.2uF</text>
<text x="287.1" y="125.3">BiPo</text>
<text x="146" y="126.6">GNDA</text>
<text x="122.9" y="132.4">VEE</text>
<text x="179.6" y="144.4">GNDREF</text>
<text x="190.2" y="144.4">GNDA</text>
<text x="210.1" y="144.4">GNDREF</text>
<text x="220.7" y="144.4">GNDA</text>
<text x="240.6" y="144.4">GNDREF</text>
<text x="251.2" y="144.4">GNDA</text>
<text x="267.2" y="144.4">GNDREF</text>
<text x="277.8" y="144.4">GNDA</text>
<text x="121.2" y="160.9">Conn_02x20_Odd_Even</text>
<text x="129.7" y="158.3">J102</text>
<text x="145.9" y="161.6">VCC</text>
<text x="114.9" y="163.9">VCC</text>
<text x="181.6" y="173.3">RV104</text>
<text x="212.3" y="173.6">RV108</text>
<text x="242.8" y="173.6">RV112</text>
<text x="269.2" y="173.3">RV115</text>
<text x="179.1" y="176.1">10K</text>
<text x="184" y="176.1">LOG</text>
<text x="193" y="174.9">C104</text>
<text x="193" y="177.4">2.2uF</text>
<text x="199.5" y="177.4">BiPo</text>
<text x="209.9" y="175.9">10K</text>
<text x="214.7" y="175.9">LOG</text>
<text x="223.5" y="174.9">C108</text>
<text x="223.5" y="177.4">2.2uF</text>
<text x="230" y="177.4">BiPo</text>
<text x="240.4" y="175.9">10K</text>
<text x="245.2" y="175.9">LOG</text>
<text x="254" y="174.9">C112</text>
<text x="254" y="177.4">2.2uF</text>
<text x="260.4" y="177.4">BiPo</text>
<text x="266.8" y="176.1">10K</text>
<text x="271.6" y="176.1">LOG</text>
<text x="280.7" y="174.9">C115</text>
<text x="280.7" y="177.4">2.2uF</text>
<text x="287.1" y="177.4">BiPo</text>
<text x="179.6" y="196.4">GNDREF</text>
<text x="190.2" y="196.4">GNDA</text>
<text x="210.1" y="196.4">GNDREF</text>
<text x="220.7" y="196.4">GNDA</text>
<text x="240.6" y="196.4">GNDREF</text>
<text x="251.2" y="196.4">GNDA</text>
<text x="267.2" y="196.4">GNDREF</text>
<text x="277.8" y="196.4">GNDA</text>
<text x="146" y="213">GNDA</text>
<text x="122.9" y="218.8">VEE</text>
<text x="190.5" y="223.1">C101</text>
<text x="190.5" y="225.7">2.2uF</text>
<text x="196.9" y="225.7">BiPo</text>
<text x="221" y="223.1">C105</text>
<text x="221" y="225.7">2.2uF</text>
<text x="227.4" y="225.7">BiPo</text>
<text x="251.5" y="223.1">C109</text>
<text x="251.5" y="225.7">2.2uF</text>
<text x="257.9" y="225.7">BiPo</text>
<text x="280.7" y="223.1">C116</text>
<text x="280.7" y="225.7">2.2uF</text>
<text x="287.1" y="225.7">BiPo</text>
<text x="174.2" y="232.8">RV101</text>
<text x="207.2" y="230.7">RV105</text>
<text x="213.4" y="232.2">MP</text>
<text x="235.7" y="233.8">RV109</text>
<text x="264.9" y="232">RV116</text>
<text x="172.5" y="235.3">10K</text>
<text x="177.4" y="235.3">LOG</text>
<text x="204" y="234">10K</text>
<text x="208.9" y="234">LOG</text>
<text x="233.8" y="236.3">10K</text>
<text x="238.6" y="236.3">LOG</text>
<text x="262.7" y="234.3">10K</text>
<text x="267.6" y="234.3">LOG</text>
<text x="177.1" y="244.7">GNDREF</text>
<text x="187.7" y="244.7">GNDA</text>
<text x="207.5" y="244.7">GNDREF</text>
<text x="218.1" y="244.7">GNDA</text>
<text x="238" y="244.7">GNDREF</text>
<text x="248.6" y="244.7">GNDA</text>
<text x="267.2" y="244.7">GNDREF</text>
<text x="277.8" y="244.7">GNDA</text>
</g>
<g font-size="1.8" fill="#a90000">
<text x="126.9" y="77.2">1</text>
<text x="135.8" y="77.2">2</text>
<text x="126.9" y="79.8">3</text>
<text x="126.9" y="82.3">5</text>
<text x="135.8" y="79.8">4</text>
<text x="135.8" y="82.3">6</text>
<text x="126.3" y="89.9">11</text>
<text x="126.9" y="84.8">7</text>
<text x="126.9" y="87.4">9</text>
<text x="135.2" y="87.4">10</text>
<text x="135.2" y="89.9">12</text>
<text x="135.8" y="84.8">8</text>
<text x="190.2" y="85.2" transform="rotate(-90 190.2 85.2)">3</text>
<text x="193" y="87.4">2</text>
<text x="216" y="87.4">MP</text>
<text x="220.7" y="85.2" transform="rotate(-90 220.7 85.2)">3</text>
<text x="223.4" y="87.4">2</text>
<text x="246.4" y="87.4">MP</text>
<text x="251.2" y="85.2" transform="rotate(-90 251.2 85.2)">3</text>
<text x="253.9" y="87.4">2</text>
<text x="273.1" y="87.4">MP</text>
<text x="277.9" y="85.2" transform="rotate(-90 277.9 85.2)">3</text>
<text x="280.6" y="87.4">2</text>
<text x="126.3" y="92.5">13</text>
<text x="126.3" y="95">15</text>
<text x="135.2" y="92.5">14</text>
<text x="135.2" y="95">16</text>
<text x="190.2" y="91.5" transform="rotate(-90 190.2 91.5)">1</text>
<text x="220.7" y="91.5" transform="rotate(-90 220.7 91.5)">1</text>
<text x="251.2" y="91.5" transform="rotate(-90 251.2 91.5)">1</text>
<text x="277.9" y="91.5" transform="rotate(-90 277.9 91.5)">1</text>
<text x="126.3" y="97.5">17</text>
<text x="126.3" y="100.1">19</text>
<text x="135.2" y="97.5">18</text>
<text x="135.2" y="100.1">20</text>
<text x="126.3" y="102.6">21</text>
<text x="126.3" y="105.2">23</text>
<text x="126.3" y="107.7">25</text>
<text x="135.2" y="102.6">22</text>
<text x="135.2" y="105.2">24</text>
<text x="135.2" y="107.7">26</text>
<text x="126.3" y="110.2">27</text>
<text x="126.3" y="112.8">29</text>
<text x="135.2" y="110.2">28</text>
<text x="135.2" y="112.8">30</text>
<text x="126.3" y="115.3">31</text>
<text x="126.3" y="117.9">33</text>
<text x="135.2" y="115.3">32</text>
<text x="135.2" y="117.9">34</text>
<text x="126.3" y="120.4">35</text>
<text x="126.3" y="122.9">37</text>
<text x="126.3" y="125.5">39</text>
<text x="135.2" y="120.4">36</text>
<text x="135.2" y="122.9">38</text>
<text x="135.2" y="125.5">40</text>
<text x="185.5" y="131.8">MP</text>
<text x="190.2" y="129.6" transform="rotate(-90 190.2 129.6)">3</text>
<text x="193" y="131.8">2</text>
<text x="216" y="131.8">MP</text>
<text x="220.7" y="129.6" transform="rotate(-90 220.7 129.6)">3</text>
<text x="223.4" y="131.8">2</text>
<text x="246.4" y="131.8">MP</text>
<text x="251.2" y="129.6" transform="rotate(-90 251.2 129.6)">3</text>
<text x="253.9" y="131.8">2</text>
<text x="273.1" y="131.8">MP</text>
<text x="277.9" y="129.6" transform="rotate(-90 277.9 129.6)">3</text>
<text x="280.6" y="131.8">2</text>
<text x="190.2" y="136" transform="rotate(-90 190.2 136)">1</text>
<text x="220.7" y="136" transform="rotate(-90 220.7 136)">1</text>
<text x="251.2" y="136" transform="rotate(-90 251.2 136)">1</text>
<text x="277.9" y="136" transform="rotate(-90 277.9 136)">1</text>
<text x="126.9" y="163.6">1</text>
<text x="126.9" y="166.1">3</text>
<text x="135.8" y="163.6">2</text>
<text x="135.8" y="166.1">4</text>
<text x="126.9" y="168.7">5</text>
<text x="126.9" y="171.2">7</text>
<text x="126.9" y="173.7">9</text>
<text x="135.2" y="173.7">10</text>
<text x="135.8" y="168.7">6</text>
<text x="135.8" y="171.2">8</text>
<text x="126.3" y="176.3">11</text>
<text x="126.3" y="178.8">13</text>
<text x="135.2" y="176.3">12</text>
<text x="135.2" y="178.8">14</text>
<text x="126.3" y="181.4">15</text>
<text x="126.3" y="183.9">17</text>
<text x="135.2" y="181.4">16</text>
<text x="135.2" y="183.9">18</text>
<text x="185.5" y="183.9">MP</text>
<text x="190.2" y="181.7" transform="rotate(-90 190.2 181.7)">3</text>
<text x="193" y="183.9">2</text>
<text x="216" y="183.9">MP</text>
<text x="220.7" y="181.7" transform="rotate(-90 220.7 181.7)">3</text>
<text x="223.4" y="183.9">2</text>
<text x="246.4" y="183.9">MP</text>
<text x="251.2" y="181.7" transform="rotate(-90 251.2 181.7)">3</text>
<text x="253.9" y="183.9">2</text>
<text x="273.1" y="183.9">MP</text>
<text x="277.9" y="181.7" transform="rotate(-90 277.9 181.7)">3</text>
<text x="280.6" y="183.9">2</text>
<text x="126.3" y="186.4">19</text>
<text x="126.3" y="189">21</text>
<text x="126.3" y="191.5">23</text>
<text x="135.2" y="186.4">20</text>
<text x="135.2" y="189">22</text>
<text x="135.2" y="191.5">24</text>
<text x="190.2" y="188" transform="rotate(-90 190.2 188)">1</text>
<text x="220.7" y="188" transform="rotate(-90 220.7 188)">1</text>
<text x="251.2" y="188" transform="rotate(-90 251.2 188)">1</text>
<text x="277.9" y="188" transform="rotate(-90 277.9 188)">1</text>
<text x="126.3" y="194.1">25</text>
<text x="126.3" y="196.6">27</text>
<text x="135.2" y="194.1">26</text>
<text x="135.2" y="196.6">28</text>
<text x="126.3" y="199.1">29</text>
<text x="126.3" y="201.7">31</text>
<text x="135.2" y="199.1">30</text>
<text x="135.2" y="201.7">32</text>
<text x="126.3" y="204.2">33</text>
<text x="126.3" y="206.8">35</text>
<text x="126.3" y="209.3">37</text>
<text x="135.2" y="204.2">34</text>
<text x="135.2" y="206.8">36</text>
<text x="135.2" y="209.3">38</text>
<text x="126.3" y="211.8">39</text>
<text x="135.2" y="211.8">40</text>
<text x="182.9" y="232.2">MP</text>
<text x="187.7" y="229.9" transform="rotate(-90 187.7 229.9)">3</text>
<text x="190.4" y="232.2">2</text>
<text x="218.2" y="229.9" transform="rotate(-90 218.2 229.9)">3</text>
<text x="220.9" y="232.2">2</text>
<text x="243.9" y="232.2">MP</text>
<text x="248.7" y="229.9" transform="rotate(-90 248.7 229.9)">3</text>
<text x="251.4" y="232.2">2</text>
<text x="273.1" y="232.2">MP</text>
<text x="277.9" y="229.9" transform="rotate(-90 277.9 229.9)">3</text>
<text x="280.6" y="232.2">2</text>
<text x="187.7" y="236.3" transform="rotate(-90 187.7 236.3)">1</text>
<text x="218.2" y="236.3" transform="rotate(-90 218.2 236.3)">1</text>
<text x="248.7" y="236.3" transform="rotate(-90 248.7 236.3)">1</text>
<text x="277.9" y="236.3" transform="rotate(-90 277.9 236.3)">1</text>
</g>
<g font-size=".5" fill="#840000">
<text x="189.3" y="89.1" transform="rotate(-90 189.3 89.1)">Mounting</text>
<text x="219.7" y="89.1" transform="rotate(-90 219.7 89.1)">Mounting</text>
<text x="250.2" y="89.1" transform="rotate(-90 250.2 89.1)">Mounting</text>
<text x="276.9" y="89.1" transform="rotate(-90 276.9 89.1)">Mounting</text>
<text x="189.3" y="133.5" transform="rotate(-90 189.3 133.5)">Mounting</text>
<text x="219.7" y="133.5" transform="rotate(-90 219.7 133.5)">Mounting</text>
<text x="250.2" y="133.5" transform="rotate(-90 250.2 133.5)">Mounting</text>
<text x="276.9" y="133.5" transform="rotate(-90 276.9 133.5)">Mounting</text>
<text x="189.3" y="185.6" transform="rotate(-90 189.3 185.6)">Mounting</text>
<text x="219.7" y="185.6" transform="rotate(-90 219.7 185.6)">Mounting</text>
<text x="250.2" y="185.6" transform="rotate(-90 250.2 185.6)">Mounting</text>
<text x="276.9" y="185.6" transform="rotate(-90 276.9 185.6)">Mounting</text>
<text x="186.7" y="233.9" transform="rotate(-90 186.7 233.9)">Mounting</text>
<text x="217.2" y="233.9" transform="rotate(-90 217.2 233.9)">Mounting</text>
<text x="247.7" y="233.9" transform="rotate(-90 247.7 233.9)">Mounting</text>
<text x="276.9" y="233.9" transform="rotate(-90 276.9 233.9)">Mounting</text>
</g>
</svg>
